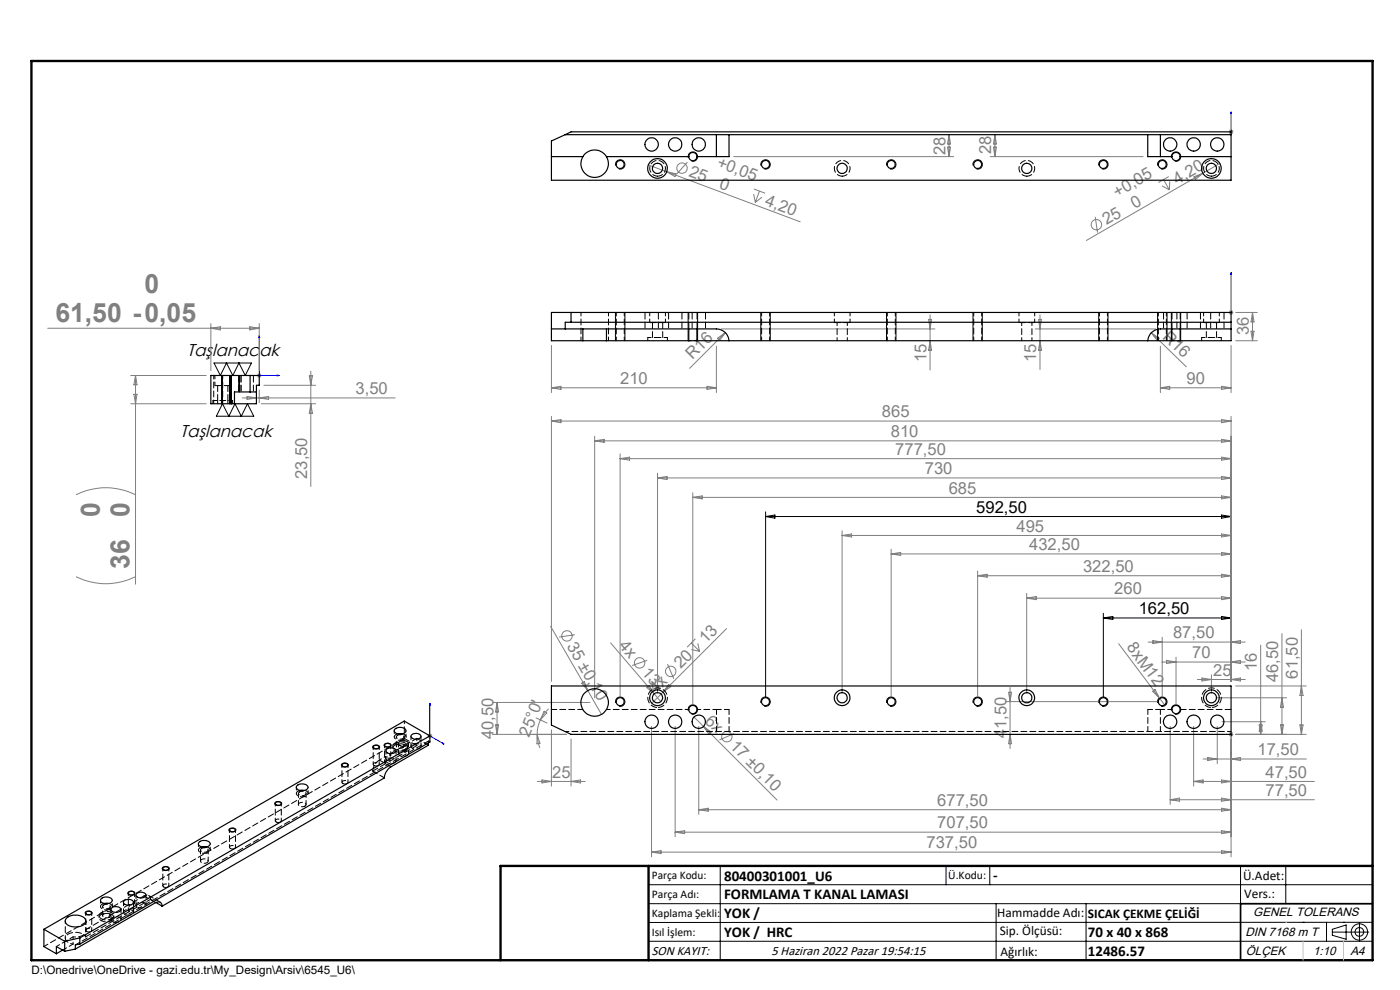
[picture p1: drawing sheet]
<svg xmlns="http://www.w3.org/2000/svg" width="297mm" height="210mm" viewBox="0 0 297 210" stroke-linecap="round" stroke-linejoin="round" font-family="sans-serif">
<g fill="none" stroke="#808080" stroke-width=".21">
<path d="M137.5 35l3.9 1.4M141.4 36.4l28.4 10.7M141.4 36.4l2 .5-.2 .6zM145.8 34.4l-2.3 2.5M155.6 33.2h46.7M201 31.2h.6l-.3 2zM201.3 28.6l.3 1.9h-.6zM201.3 28.6v4.6M210 33.2h32.5M210.7 31.2h.7l-.3 2zM211.1 28.6v4.6M211.1 28.6l.3 1.9h-.7z"/>
<path d="M246.5 39.4l1.6 .9M246.8 38.1l1.3 2.2M247.9 37.5l-2.2 1.2M248.1 38.5v1.8M253.3 37.5l1.9-.7-1.6 1.3zM255.2 36.8l-24.7 14.2M258.8 34.7l-3.6 2.1M260.7 28h1M260.8 27.6l.7 .7M261.2 27.5v1M261.5 27.6l-.7 .7M159.9 41.2l.3 1.7"/>
<path d="M159.9 40.1l2.4 .9M161.1 40.6l-.9 2.3M161.6 41.8l-1.4 1.1M232.3 46l.5 3.3M10.1 69.6h44.9M27.7 79.6h16M28.8 79.6v44.3M28.8 79.6l.3 2h-.7zM44.7 68.6v10M44.7 69.6l2-.3v.7zM53 69.3l2 .3-2 .4zM54.5 79.6h1"/>
<path d="M54.6 79.3l.8 .7M55 68.6v10M55 79.2v.9M55.4 79.3l-.8 .7M65.6 79.7h.7l-.4 2zM65.9 78.7v24.5M117 73.3v10M152 73.4v9.9M152.2 71.7l1.7-1.2-1.2 1.7zM153 69.8h45.3M153.9 70.5l-7.6 7.6M197 67.8h.6l-.3 2z"/>
<path d="M197.3 66.8v11.7M197.3 72.3l.3 2h-.6zM219.6 69.8h25.5M220.3 67.8h.6l-.3 2zM220.6 72.3l.3 2h-.6zM220.6 66.8v11.6M244.2 70.6l7.5 7.2M244.2 70.6l1.7 1.1-.4 .5zM246.2 73.4v9.9M260.7 66.3h1M260.8 65.9l.7 .7M261.2 65.8v1"/>
<path d="M261.2 73.3v10M261.5 65.9l-.7 .7M262.1 66.3h4.6M262.1 72.3h4.6M265.4 70.3h.6l-.3 2zM265.7 66.3v6M265.7 66.3l.3 2h-.6zM27.7 85.6h16M28.4 83.6h.7l-.3 2zM51.4 84.4h32.4M52.4 84.1l2 .3-2 .3zM55 82.7v2.7"/>
<path d="M55 84.4l2-.3v.6zM55.4 85.6h11.6M56 81.7h11M65.9 85.6l.4 2.1h-.7zM117 88.3v56.2M117 82.3h35M117 82.3l2-.4v.7zM117 89.3l2-.3v.7zM117 89.3h144.2M126.2 92.5v55.5M126.2 93.5h135M126.2 93.5l2-.3v.6z"/>
<path d="M131.6 96.3v51.5M131.6 97.3h129.6M131.6 97.3l2-.3v.6zM150 81.9l2 .4-2 .3zM246.2 82.3h15M246.2 82.3l1.9-.4v.7zM259.2 81.9l2 .4-2 .3zM259.2 97l2 .3-2 .3zM259.2 89l2 .3-2 .4zM259.2 93.2l2 .3-2 .3zM261.2 88.3v56.2M16.1 104.9a14.2 14.2 0 0 1 12.7 0"/>
<path d="M139.5 100.4v46.6M139.5 101.4h121.7M139.5 101.4l2-.3v.6zM147 104.5v45M147 105.5h114.2M147 105.5l2-.3v.6zM178.6 112.6v34.4M178.6 113.6h82.6M178.6 113.6l2.1-.3v.6zM189.1 116.5v31.3M189.1 117.5h72.1M189.1 117.5l2-.3v.6z"/>
<path d="M259.2 105.2l2 .3-2 .3zM259.2 117.2l2 .3-2 .3zM259.2 101.1l2 .3-2 .3zM259.2 113.3l2 .3-2 .3zM16.1 122.3a14.2 14.2 0 0 0 12.7 0M116.8 132.8l7.9 13.7M122 134.6l-3.4 .5M129.5 136.4l10.7 12.4M146.6 136.4l1.8 1.8M146.7 137.8l1.7 .4M147.5 135.5l-1.7 1.8M148 136.4l.4 1.8"/>
<path d="M154.1 133.3l-15.8 15.9M207.4 122.1l2-.3v.6zM207.4 121.1v26.7M207.4 122.1h53.8M217.8 125.9v21.1M217.8 126.9h43.4M217.8 126.9l2-.4v.7zM237.3 136.6l8.7 11.5M243.6 136.2h20.6M244.6 135.9l2 .3-2 .3zM246.6 135.2v12.6M249.5 139.4v10.1"/>
<path d="M259.2 126.5l2 .4-2 .3zM259.2 121.8l2 .3-2 .3zM261.2 136.2l1.9-.3v.6zM267.4 136.8v19M272 134.4v21.4M276.1 133.6v22.2M90.7 156.1h1M90.8 155.7l.7 .7M91.2 155.6v1M91.5 155.7l-.7 .7M104.5 149h20.7M105.1 153.8h.7l-.4 2z"/>
<path d="M105.4 149v6.8M105.4 149l.4 2h-.7zM113.7 152.3l2.4 1.1M113.9 155.8l.3 1.8 .3 1M113.9 155.8l.6 1.9-.6 .1zM114.6 152.7a7.5 7.5 0 0 0-.7 3.1M115.4 150.9l.6 .3-1.4 1.5zM116.4 150.3l-1 1.1-.8 1.3M117 154.8v11.9M120.2 155.8h-15.7M121.1 156.8v9.9M123.4 144.9l.6-.3 .7 1.9z"/>
<path d="M124.7 146.5l2.9 5M137.2 145.9l.5-.5 1.1 1.8zM137.3 140.1l-3.2 1.1M138.2 154.1v27.6M141.6 140.9l1.3 3.1M141.9 145.2l.4 .5-1.6 1.1zM143.2 154.1v23.4M147.2 152.1l2 2M148.2 154.1v18.6M149.2 154.1l15.7 15.6M149.2 154.1l1.7 1.2-.5 .4zM155.8 155.6l-3.2 1.3"/>
<path d="M213.3 148.8h32.3M214 146.9h.6l-.3 1.9zM214.3 145.8v13M214.3 155.8l.3 2h-.6zM244.5 146.6l.5-.3 1 1.8zM246 148.1l1.2 1.5M246.5 140.4h17.7M247.5 140.1l2 .3-2 .3zM248.2 154.1v16.5M253.2 154.1v12.6M254 144.1h10.2M255 143.8l2 .3-2 .4z"/>
<path d="M257 143.1v3.9M258 148h14.9M258.2 154.1v7.9M259.2 153.1h9.2M260.7 155.8h1M260.8 155.4l.7 .7M261.2 155.2v1.1M261.2 156.8v24.9M261.2 144.1l1.9-.3v.7zM261.2 140.4l1.9-.3v.6zM261.5 155.4l-.7 .7M262.1 155.8h15"/>
<path d="M262.1 145.5h15M267.1 153.8h.7l-.4 2zM267.4 153.1l.4 2h-.7zM271.6 153.8h.7l-.3 2zM272 148l.3 2h-.7zM275.8 153.8h.6l-.3 2zM276.1 145.5l.3 2h-.6zM114 165.8h10.1M115 165.4l2 .4-2 .3zM121.1 165.8l2.1-.4v.7zM143.2 176.5h118M143.2 176.5l2-.3v.6z"/>
<path d="M148.2 171.8h113M148.2 171.8l2-.4v.7zM248.2 169.6h30.6M248.2 169.6l2-.3v.7zM253.2 165.8h25.6M253.2 165.8l2-.4v.7zM255.2 161h21.9M256.2 160.7l2 .3-2 .3zM259.2 176.2l2 .3-2 .3zM259.2 165.4l2 .4-2 .3zM259.2 169.3l2 .3-2 .4zM259.2 171.4l2 .4-2 .3z"/>
<path d="M261.2 161l1.9-.3v.6zM138.2 180.8h123M138.2 180.8l2-.4v.7zM259.2 180.4l2 .4-2 .3z"/>
<circle cx="144.7" cy="35.7" r="1.12"/>
<circle cx="232.6" cy="47.7" r="1.09"/>
<circle cx="120.3" cy="134.9" r="1.11"/>
<circle cx="135.7" cy="140.6" r="1.11"/>
<circle cx="142.3" cy="142.4" r="1.11"/>
<circle cx="154.2" cy="156.3" r="1.1"/>
</g>
<g fill="none" stroke="#000" stroke-width=".21">
<path d="M130.6 35.1a1.01 1.01 0 0 1 .9-1.2 1.01 1.01 0 0 1 1.1 1.1 1.01 1.01 0 0 1-1.3 .9M146 33.5a1 1 0 0 1 .9-1.3 1 1 0 0 1 1.1 1.1 1 1 0 0 1-1.3 .9M161.4 35.1a1.01 1.01 0 0 1 1-1.2 1.01 1.01 0 0 1 1 1.1 1.01 1.01 0 0 1-1.3 .9M188.1 35.1a1 1 0 0 1 .9-1.2 1 1 0 0 1 1.1 1.1 1 1 0 0 1-1.3 .9M206.4 35.1a1 1 0 0 1 1-1.2 1 1 0 0 1 1 1.1 1 1 0 0 1-1.2 .9M233.1 35.1a1 1 0 0 1 .9-1.2 1 1 0 0 1 1.1 1.1 1 1 0 0 1-1.3 .9M245.6 35.1a1 1 0 0 1 .9-1.2 1 1 0 0 1 1.1 1.1 1 1 0 0 1-1.3 .9M248.5 33.5a.99 .99 0 0 1 .9-1.3 .99 .99 0 0 1 1.1 1.1 .99 .99 0 0 1-1.3 .9M45.4 77h7.9l-1.3 2.6-1.3-2.6-1.3 2.6-1.4-2.6-1.3 2.6zM47.1 79.6v6M48.8 79.6v6M49.1 79.6v6"/>
<path d="M50.7 79.6v3.5M130.6 66.3v6M132.6 66.3v6M146 66.3v6M148 66.3v6M161.4 66.3v6M163.4 66.3v6M188.1 66.3v6M190.1 66.3v6M206.4 66.3v6M208.4 66.3v6M233.1 66.3v6"/>
<path d="M235.1 66.3v6M245.6 66.3v6M247.6 66.3v6M248.5 66.3v6M250.5 66.3v6M47.2 85.6l1.3 2.7 1.3-2.7 1.4 2.7 1.3-2.7 1.3 2.7h-7.9zM162.4 108.6v39.2M162.4 109.6h98.8M162.4 109.6l2-.4v.7zM259.2 109.2l2 .4-2 .3zM261.2 108.6v35.9M234.1 130.1v17.7"/>
<path d="M234.1 131.1h27.1M234.1 131.1l2-.3v.6zM259.2 130.8l2 .3-2 .3zM79.1 158.3a.86 .86 0 0 1 1.4 .2 .84 .84 0 0 1-1.4-.1zM81.6 157.9a.78 .78 0 0 1 .8-.3 .78 .78 0 0 1 .5 .6 .86 .86 0 0 1-1.4-.2zM130.6 149.1a1.01 1.01 0 0 1 .9-1.3 1.01 1.01 0 0 1 1.1 1.1 1.01 1.01 0 0 1-1.3 .9M146 150.8a1 1 0 0 1 .9-1.3 1 1 0 0 1 1.1 1.1 1 1 0 0 1-1.3 .9M161.4 149.1a1.01 1.01 0 0 1 .9-1.3 1.01 1.01 0 0 1 1.1 1.1 1.01 1.01 0 0 1-1.3 .9M188.1 149.1a1 1 0 0 1 .9-1.2 1 1 0 0 1 1.1 1 1 1 0 0 1-1.3 .9M206.4 149.1a1 1 0 0 1 .9-1.2 1 1 0 0 1 1.1 1 1 1 0 0 1-1.2 .9M233.1 149.1a1 1 0 0 1 .9-1.2 1 1 0 0 1 1.1 1 1 1 0 0 1-1.3 .9M245.6 149.1a1 1 0 0 1 .9-1.2 1 1 0 0 1 1.1 1 1 1 0 0 1-1.3 .9"/>
<path d="M248.5 150.8a.99 .99 0 0 1 .9-1.3 .99 .99 0 0 1 1.1 1.1 .99 .99 0 0 1-1.3 .9M48.6 175.9a.82 .82 0 0 1 1.4 .2 .82 .82 0 0 1-.8 .4 .82 .82 0 0 1-.6-.5zM58.3 170.3a.86 .86 0 0 1 1.5 .2 .78 .78 0 0 1-.9 .4 .78 .78 0 0 1-.6-.6zM72.5 162.1a.76 .76 0 0 1 .8-.3 .76 .76 0 0 1 .6 .6 .86 .86 0 0 1-1.5-.2zM18.1 193.5a.86 .86 0 0 1 1.4 .2 .78 .78 0 0 1-.8 .4 .78 .78 0 0 1-.6-.6zM27.2 189.3a.86 .86 0 0 1 1.4 .2 .84 .84 0 0 1-1.5-.1zM34.5 184a.94 .94 0 0 1 1.4 .2 .81 .81 0 0 1-.8 .5 .81 .81 0 0 1-.7-.6zM137.6 187.7h153.6M137.6 191.7h153.6M137.6 199.7h153.6M152.8 183.7v20M200.7 183.7v4"/>
<path d="M210 183.7v4M211.3 191.7v12M230.4 191.7v12M263.2 183.7v20M272.8 183.7v8M276.4 195.6h.1M281.4 195.6v4.1M282.6 197.7h7.8M282.6 197.1l3-.9v3l-3-.8zM285 195.6h.1M288.4 195.8v3.8M291.2 195.6l-153.6 .1"/>
<circle cx="288.4" cy="197.7" r="1.74"/>
<circle cx="288.4" cy="197.7" r=".93"/>
</g>
<g fill="none" stroke="#00f" stroke-width=".21">
<path d="M261.2 23.7v.5v-.5M261.2 27.9v.2zM261.2 28h.1M261.2 23.7v4.3M261.2 57.8v.4v-.4M261.2 57.8v8.5M55 71.2l.1 .4h-.2zM55 71.2v8.4h4.2M58.8 79.5l.4 .1-.4 .2zM261.2 66.2v.2zM261.2 66.3h.1M91.2 149.2l.1 .4-.2-.1z"/>
<path d="M91.2 149.2v6.9l3 1.7M93.9 157.6l.3 .2h-.3zM261.2 155.7v.2zM261.2 155.8h.1M261.2 155.8v4.2M261.2 160v-.4v.4"/>
</g>
<path d="M106.2 203.7h185" fill="none" stroke="#000" stroke-width=".25"/>
<path d="M291.2 191.7h-28v12" fill="none" stroke="#000" stroke-width=".35"/>
<path d="M6.7 12.9h284.5v190.8h-284.5zM137.6 183.7v20M291.2 183.7h-185v20" fill="none" stroke="#000" stroke-width=".5"/>
<path d="M272.8 195.6h.1M276.4 199.7v4M285 199.7v4" fill="none" stroke="#c0c0c0" stroke-width=".21"/>
<path d="M48.8 85.6h.1" fill="none" stroke="#000" stroke-width=".21" stroke-dasharray="1.3 .6"/>
<path d="M146 72.3h2M248.5 72.3h2" fill="none" stroke="#000" stroke-width=".21" stroke-dasharray="1.3 .6" stroke-dashoffset=".6"/>
<g fill="#00f">
<path d="M261.2 66.2v.2zM261.2 57.8v.4z"/>
<path d="M261.2 23.7v.5zM261.2 27.9v.2z"/>
<path d="M93.9 157.6l.3 .2h-.3zM91.2 149.2l.1 .4-.2-.1z"/>
<path d="M58.8 79.5l.4 .1-.4 .2zM55 71.2l.1 .4h-.2z"/>
<path d="M261.2 159.6v.4zM261.2 155.7v.2z"/>
</g>
<g fill="none" stroke="#000" stroke-width=".25">
<path d="M117 29.9l4.1-1.9h140.1v10.2h-144.2zM117 33.2h6.6M119.9 28.6h32.1M123.6 33.2a2.92 2.92 0 0 0 2.6 4.4 2.92 2.92 0 0 0 2.5-4.4M123.6 33.2a2.93 2.93 0 0 1 5.1 0M128.7 33.2h17.4M146.1 33.2a.86 .86 0 0 0 .9 .9 .86 .86 0 0 0 .8-.9M146.1 33.2a.86 .86 0 0 1 .9-.9 .86 .86 0 0 1 .8 .9M152 28.6h2.7M152 28.6v4.6M154.7 28.6v4.6h-6.9M154.7 28.6h88.8"/>
<path d="M243.5 28.6h2.7M243.5 28.6v4.6h5.1M246.2 28.6h15M246.2 28.6v4.6M248.6 33.2a.88 .88 0 0 0 .9 .9 .88 .88 0 0 0 .9-.9M248.6 33.2a.88 .88 0 0 1 .9-.9 .88 .88 0 0 1 .9 .9M250.4 33.2h10.8M44.7 79.6h10.3v2.1h-.6v3.9h-9.7zM53.1 79.6v3.5M117 69.8h35a2.72 2.72 0 0 1 2.7 2.5M121.1 66.3v2.1M123.6 72.3h5.1"/>
<path d="M123.6 72.3h-6.6v-6h144.2v6h-10.8M123.6 69.8v2.5M128.7 72.3h17.4M128.7 69.8v2.5M146.1 72.3h1.7M146.1 69.8v2.5M147.8 72.3h100.8M147.8 69.8v2.5M248.6 72.3h1.8M248.6 69.8v2.5M250.4 69.8v2.5M261.2 69.8h-15a2.72 2.72 0 0 0-2.7 2.5"/>
<path d="M261.2 68.4h-141.3v1.4M54.4 83.1h-4.7v2.5M79.3 158.2a.72 .72 0 0 1 1.1 .3 .69 .69 0 0 1-.6 .3 .69 .69 0 0 1-.6-.4zM81.6 158a.73 .73 0 0 1 1.3 .2 .73 .73 0 0 1-1.3-.2zM82 159a1.31 1.31 0 0 1 2 .3 1.2 1.2 0 0 1-2.1-.1zM83.7 154.7a1.57 1.57 0 0 1 2.4 .3 1.3 1.3 0 0 1-1.8 .7 .69 .69 0 0 1-.6-1zM84.4 155.7h1M84.6 157.4a1.3 1.3 0 0 1 2 .4 1.23 1.23 0 0 1-2.1-.1zM87.3 155.9a1.27 1.27 0 0 1 2 .3 1.21 1.21 0 0 1-2.1 0zM90.9 157.6v.5l-8 4.6a3.1 3.1 0 0 0-1.4 2.3l-47.1 27.2M91.2 156.1l-5.4-3.1-76.5 44.1M91.2 156.1l-74.3 42.9"/>
<path d="M91.2 156.1v1.3l-74.3 42.9M117 145.5h144.2v10.3h-140.1l-4.1-2zM42.2 178.7a1.58 1.58 0 0 1 2.4 .3 1.44 1.44 0 0 1-2.5 0zM42.8 179.7h1M48.8 175.9a.65 .65 0 0 1 .6-.2 .65 .65 0 0 1 .5 .5 .7 .7 0 0 1-1.2-.2zM58.5 170.2a.71 .71 0 0 1 1.2 .3 .69 .69 0 0 1-.7 .3 .69 .69 0 0 1-.6-.5zM63.1 166.6a1.55 1.55 0 0 1 2.2 .4 1.38 1.38 0 0 1-1.2 .7 1.38 1.38 0 0 1-1.2-.7zM63.6 167.7h1M72.6 162.2a.74 .74 0 0 1 1.2 .1 .75 .75 0 0 1-1.3 0zM9.3 197.1l4.4 2.6M9.3 197.1v3.7l2.7 1.5M13.7 199.7v2.1"/>
<path d="M14.3 194.6a2.91 2.91 0 0 1 3.9 .5 1.29 1.29 0 0 1-1.4 1.5 2.46 2.46 0 0 1-3-1.1l.2-.6zM16.9 199l-3.2 .7M16.9 199v1.3M18.3 193.5a.71 .71 0 0 1 1.1 .2 .69 .69 0 0 1-.6 .3 .69 .69 0 0 1-.6-.4zM21.4 190.7a1.58 1.58 0 0 1 2.4 .3 1.43 1.43 0 0 1-2.2 .5l-.3-.5zM22.1 191.7h.9M23.6 192.6a1.3 1.3 0 0 1 2 .4 1.23 1.23 0 0 1-2.1-.1zM26.3 191.1a1.27 1.27 0 0 1 2 .3 1.21 1.21 0 0 1-2.1 0zM27.3 189.3a.72 .72 0 0 1 1.2 .2 .71 .71 0 0 1-.7 .3 .71 .71 0 0 1-.6-.4zM29 189.6a1.31 1.31 0 0 1 2 .3 1.23 1.23 0 0 1-2.2-.1zM33.1 191.4l1.3 .8M34.4 192.2a.85 .85 0 0 0-.5-.8 .85 .85 0 0 0-.9 .1l-17 9.8"/>
<path d="M34.5 184.1a.74 .74 0 0 1 1.3 .2 .67 .67 0 0 1-.7 .3 .67 .67 0 0 1-.6-.5zM13.3 201.5l-1.3 .8M13.7 201.8l-1.7-1v1.5M16 201.3l-2.3 .5M16.9 200.3l-.9 .1v.9"/>
<circle cx="131.6" cy="34.9" r=".86"/>
<circle cx="138.2" cy="30.6" r="1.42"/>
<circle cx="139.5" cy="35.7" r="1.08"/>
<circle cx="139.5" cy="35.7" r="2.08"/>
<circle cx="143.2" cy="30.6" r="1.41"/>
<circle cx="148.2" cy="30.6" r="1.41"/>
<circle cx="162.4" cy="34.9" r=".86"/>
<circle cx="178.7" cy="35.7" r="1.08"/>
<circle cx="189.1" cy="34.9" r=".86"/>
<circle cx="207.4" cy="34.9" r=".86"/>
<circle cx="217.8" cy="35.7" r="1.08"/>
<circle cx="234.1" cy="34.9" r=".86"/>
<circle cx="246.6" cy="34.9" r=".86"/>
<circle cx="248.2" cy="30.7" r="1.41"/>
<circle cx="253.2" cy="30.7" r="1.41"/>
<circle cx="257" cy="35.7" r="1.08"/>
<circle cx="257" cy="35.7" r="2.08"/>
<circle cx="258.2" cy="30.6" r="1.42"/>
<circle cx="126.1" cy="149" r="2.91"/>
<circle cx="131.6" cy="148.9" r=".85"/>
<circle cx="138.2" cy="153.1" r="1.43"/>
<circle cx="139.5" cy="148" r="1.08"/>
<circle cx="139.5" cy="148" r="1.66"/>
<circle cx="143.2" cy="153.1" r="1.42"/>
<circle cx="147" cy="150.5" r=".87"/>
<circle cx="148.2" cy="153.1" r="1.42"/>
<circle cx="162.4" cy="148.9" r=".85"/>
<circle cx="178.6" cy="148" r="1.66"/>
<circle cx="178.7" cy="148" r="1.08"/>
<circle cx="189.1" cy="148.8" r=".85"/>
<circle cx="207.4" cy="148.8" r=".85"/>
<circle cx="217.8" cy="148" r="1.66"/>
<circle cx="217.8" cy="148" r="1.08"/>
<circle cx="234.1" cy="148.8" r=".85"/>
<circle cx="246.6" cy="148.8" r=".85"/>
<circle cx="248.2" cy="153.1" r="1.43"/>
<circle cx="249.5" cy="150.5" r=".87"/>
<circle cx="253.2" cy="153.1" r="1.42"/>
<circle cx="257" cy="148" r="1.08"/>
<circle cx="257" cy="148" r="1.66"/>
<circle cx="258.2" cy="153.1" r="1.42"/>
</g>
<g fill="none" stroke="#000" stroke-width=".21" stroke-dasharray="1.3 .6" stroke-dashoffset=".5">
<path d="M45.3 79.6v6M45.6 79.6v2.2M47.2 79.6v6M48.9 79.6v6M123.3 66.3v6M129.1 72.3v-6M130.7 66.3v6M132.4 72.3v-6M137.8 66.3v2.1M139.5 71.6h-2.1M141.2 68.4v-2.1M141.6 71.6h-2.1"/>
<path d="M161.6 66.3v6M163.3 72.3v-6M177 66.3v2.1M180.3 68.4v-2.1M188.2 66.3v6M189.9 72.3v-6M206.6 66.3v6M208.3 72.3v-6M216.2 66.3v2.1M219.5 68.4v-2.1M233.2 66.3v6M234.9 72.3v-6"/>
<path d="M245.7 66.3v6M247.4 72.3v-6M255.3 66.3v2.1M257 71.6h-2.1M258.7 68.4v-2.1M259.1 71.6h-2.1M48.9 81.8v-2.2M48.9 85.6v-6M49.3 85h-4.1M81.9 159.2v2.2M84.3 156a.89 .89 0 0 1 1.4 .4 .95 .95 0 0 1-1.6-.1l.2-.3M84.5 157.7v2.1"/>
<path d="M85.5 158.6a.43 .43 0 0 0 .2-.6 .43 .43 0 0 0-.6-.2 .61 .61 0 0 0-.7 0 .61 .61 0 0 0-.2 .7 1.19 1.19 0 0 0 1.3 .1M86 158.9a1.84 1.84 0 0 1-2.7-.7 1.9 1.9 0 0 1 2.9-.4 .65 .65 0 0 1-.2 1.1M86 159.3a1.84 1.84 0 0 1-2.7-.6 1.9 1.9 0 0 1 2.9-.5 .65 .65 0 0 1-.2 1.1M86.7 159.8v-2.1M87.2 156.2v2.1M89.3 158.3v-2.1M119.9 155.2h141.3M128.7 150.5h17.4M147.9 150.5h4.1M42.8 180a.89 .89 0 0 1 1.3 .4 .95 .95 0 0 1-1.6-.1l.3-.3M63.5 168a.89 .89 0 0 1 1.4 .4 .95 .95 0 0 1-1.6-.1l.2-.3M64.7 171a.89 .89 0 0 1-1.4-.4 .95 .95 0 0 1 1.6 .1l-.2 .3"/>
<path d="M82.9 160.2v-2.1M84 161.4v-2.2M18.2 197.5v-2.1M22 192a.89 .89 0 0 1 1.4 .4 .95 .95 0 0 1-1.6-.1l.2-.3M23.2 194.6a.43 .43 0 0 0 .1-.6 .43 .43 0 0 0-.5-.2 .61 .61 0 0 0-.7 0 .61 .61 0 0 0-.2 .7 1.19 1.19 0 0 0 1.3 .1M23.5 192.9v2.2M23.7 194.9a1.84 1.84 0 0 1-2.7-.7 1.9 1.9 0 0 1 2.9-.5 .65 .65 0 0 1-.2 1.2M23.7 195.3a1.84 1.84 0 0 1-2.7-.7 1.9 1.9 0 0 1 2.9-.4 .65 .65 0 0 1-.2 1.1M25.7 195.1v-2.2M26.2 191.4v2.1M28.3 193.5v-2.1M28.5 191.6v-2.2"/>
<path d="M28.9 189.8v2.2M31 192v-2.2M31.9 190.8l-3.6 2M42.8 182.3a.89 .89 0 0 1 1.3 .4 .95 .95 0 0 1-1.6-.1l.3-.3M12 200.8l3.5-2.1"/>
</g>
<path d="M137.8 68.4h3.4M177 68.4h3.3M216.2 68.4h3.3M255.3 68.4h3.4M45.6 81.8h3.3M84.8 159.4a.57 .57 0 0 0-.2 .7 .57 .57 0 0 0 .7 .3 .9 .9 0 0 0 1.3-.7 1.44 1.44 0 0 0-1.8-.3M87.5 157.9a.57 .57 0 0 0-.2 .7 .57 .57 0 0 0 .7 .3 .9 .9 0 0 0 1.3-.7 1.44 1.44 0 0 0-1.8-.3M82.2 160.9a.57 .57 0 0 0-.2 .8 .57 .57 0 0 0 .7 .3 .9 .9 0 0 0 1.3-.8 1.44 1.44 0 0 0-1.8-.3M23.9 195.5a1.16 1.16 0 0 0 1.8-.5 1.29 1.29 0 0 0-2.1 0l.3 .5M26.5 194a1.16 1.16 0 0 0 1.8-.6 1.29 1.29 0 0 0-2.1 .1l.3 .5M29.2 192.4a1.16 1.16 0 0 0 1.8-.5 1.29 1.29 0 0 0-2.1 .1l.3 .4" fill="none" stroke="#000" stroke-width=".21" stroke-dasharray="1.3 .6" stroke-dashoffset="-.1"/>
<g fill="none" stroke="#000" stroke-width=".21" stroke-dasharray="1.3 .6" stroke-dashoffset="-.2">
<path d="M50.9 79.6v3.5M136.8 66.3v3.5M139.7 69.8v-3.5M141.8 66.3v3.5M144.7 69.8v-3.5M146.1 66.3v3.5M146.8 66.3v3.5M147.9 69.8v-3.5M149.7 69.8v-3.5M246.8 66.3v3.5M248.6 66.3v3.5M249.7 69.8v-3.5"/>
<path d="M250.4 69.8v-3.5M251.8 66.3v3.5M254.7 69.8v-3.5M256.8 66.3v3.5M259.7 69.8v-3.5M50.6 83.1v-3.5M51.2 83.1v-3.5M53.8 83.1v-3.5M139.5 150.1a2.08 2.08 0 0 1-1.9-3 2.08 2.08 0 0 1 3.6-.3 2.08 2.08 0 0 1-1.3 3.2l-.4 .1M257 150.1a2.08 2.08 0 0 1-1.9-3 2.08 2.08 0 0 1 3.6-.3 2.08 2.08 0 0 1-1.3 3.2l-.4 .1"/>
</g>
<g fill="none" stroke="#000" stroke-width=".21" stroke-dasharray="1.3 .6" stroke-dashoffset=".3">
<path d="M137.4 71.6v.7M141.6 72.3v-.7M254.9 71.6v.7M259.1 72.3v-.7M45.2 85v.6M46.2 85v.6M48.3 85.6v-.6M49.3 85.6v-.6M152 150.5h2.7M243.5 150.5h2.7M28.3 191.3l2.2-1.2M9.3 200.8l76.5-44.2"/>
<path d="M15.5 200.3l-2.2 1.2"/>
</g>
<path d="M177.6 68.4v3.9M179.8 72.3v-3.9M216.8 68.4v3.9M218.9 72.3v-3.9M30.5 190.1a.85 .85 0 0 1 1-.2 .85 .85 0 0 1 .4 .9" fill="none" stroke="#000" stroke-width=".21" stroke-dasharray="1.3 .6" stroke-dashoffset=".6"/>
<g fill="none" stroke="#000" stroke-width=".21" stroke-dasharray="1.3 .6">
<path d="M138.4 68.4v3.2M140.6 71.6v-3.2M255.9 68.4v3.2M258.1 71.6v-3.2M46.2 81.8v3.2M48.3 85v-3.2M83.3 158.3v.4M84.4 155.7l-.4 .1M86.5 158.7v-.4M90.9 157.5v-.3M90.9 157.2l.3 .2M250.4 150.5h10.8"/>
<path d="M42.9 179.6l-.4 .2M48.9 180a.62 .62 0 0 0 .6 .1 .62 .62 0 0 0 .4-.5 .72 .72 0 0 0-1.2 .2l.2 .2M58.6 174.4a.62 .62 0 0 0 .6 .1 .62 .62 0 0 0 .4-.5 .72 .72 0 0 0-1.2 .2l.2 .2M63.6 167.6l-.4 .2M72.7 166.2a.62 .62 0 0 0 .7 .1 .62 .62 0 0 0 .4-.5 .72 .72 0 0 0-1.2 .2l.1 .2M79.4 162.4a.62 .62 0 0 0 .6 .1 .62 .62 0 0 0 .4-.5 .72 .72 0 0 0-1.2 .2l.2 .2M81.8 162l-2.7 1.6M18.4 197.6a.62 .62 0 0 0 .6 .1 .62 .62 0 0 0 .4-.5 .72 .72 0 0 0-1.2 .2l.2 .2M21 194.2v.4M22.1 191.6l-.4 .2M24.1 194.6v-.4M34.7 188.1a.62 .62 0 0 0 .7 .2 .62 .62 0 0 0 .4-.6 .72 .72 0 0 0-1.2 .3l.1 .1"/>
</g>
<g fill="none" stroke="#000" stroke-width=".21" stroke-dasharray="1.3 .6" stroke-dashoffset=".2">
<path d="M139.5 37.4a1.67 1.67 0 0 1-1.5-2.4 1.67 1.67 0 0 1 2.8-.3 1.67 1.67 0 0 1-1 2.6l-.3 .1M178.7 37.4a1.67 1.67 0 0 1-1.5-2.4 1.67 1.67 0 0 1 2.8-.3 1.67 1.67 0 0 1-1 2.6l-.3 .1M217.8 37.4a1.67 1.67 0 0 1-1.5-2.4 1.67 1.67 0 0 1 2.9-.3 1.67 1.67 0 0 1-1 2.6l-.4 .1M257 37.4a1.67 1.67 0 0 1-1.5-2.4 1.67 1.67 0 0 1 2.8-.3 1.67 1.67 0 0 1-1 2.6l-.3 .1M82.7 159.9l5.7-3.3M88.4 158.2l-5.7 3.3M88.4 156.6l2.5 1.5M117 150.5h6.7M152 150.5v4.7M154.7 150.5v4.7M243.5 150.5v4.7M246.2 150.5v4.7"/>
<path d="M79.1 163.6l2.4 1.4M79.1 163.6a3.1 3.1 0 0 1 1.4-2.4M80.5 161.2l2.4 1.4M30.5 190.1l2.5 1.4M34 191.4l-2.5-1.4M16 200.4l74.9-43.2"/>
</g>
<path d="M246.2 150.5h2.4M63.3 168.3v2.4M64.9 170.7v-2.4M42.5 180.3v2.4M44.2 182.7v-2.4" fill="none" stroke="#000" stroke-width=".21" stroke-dasharray="1.3 .6" stroke-dashoffset=".4"/>
<path d="M88.4 156.6v1.6M80.5 161.2l1.3-.7M81.8 160.5v1.5M81.8 160.5a.68 .68 0 0 0 1.1-.4l-.2-.2M82.7 161.5v-1.6M82.7 161.5a.68 .68 0 0 0-1.1 .3l.2 .2M15.5 198.7v1.6M18.2 198.7v-1.5M27.4 191.8v1.6M27.4 191.8a.68 .68 0 0 0 1.1-.3l-.2-.2M28.3 192.8v-1.5M28.3 192.8a.68 .68 0 0 0-1.1 .4l.2 .2" fill="none" stroke="#000" stroke-width=".21" stroke-dasharray="1.3 .6" stroke-dashoffset=".8"/>
<g fill="none" stroke="#000" stroke-width=".21" stroke-dasharray="1.3 .6" stroke-dashoffset=".7">
<path d="M79.2 158.4v3.7M81.6 158.1v3.6M83.6 155v1.3M85.8 153v3.6M86.1 156.3v-1.3M42.1 179v1.3M48.7 176v3.7M50 179.7v-3.7M58.4 170.4v3.7M59.7 174.1v-3.7M62.9 167v1.3M65.4 168.3v-1.3"/>
<path d="M72.5 162.3v3.6M73.8 165.9v-3.6M80.4 162.1v-3.7M13.9 195.4v3.6M15.5 198.7a2.27 2.27 0 0 0 2.7-1.1v-.4M18.2 198.7a2.85 2.85 0 0 0-4.3 0 1.24 1.24 0 0 0 1.3 1.5l.3 .1M18.2 193.6v3.7M19.5 197.3v-3.7M21.3 191v1.3M23.8 192.3v-1.3M27.2 189.4v3.7M31.9 190.8l1.2 .6"/>
<path d="M34.5 184.2v3.7M35.8 187.9v-3.7M44.6 180.3v-1.3"/>
</g>
<path d="M84 155.8a.61 .61 0 0 0-.3 .7 .61 .61 0 0 0 .6 .5 1.16 1.16 0 0 0 1.8-.9l-.7-.4M85.8 156.6l2.6 1.6M42.5 179.8a.61 .61 0 0 0-.4 .7 .61 .61 0 0 0 .7 .5 1.16 1.16 0 0 0 1.8-.9l-.8-.5M63.2 167.8a.61 .61 0 0 0-.3 .7 .61 .61 0 0 0 .7 .5 1.16 1.16 0 0 0 1.7-.9l-.7-.5M18.2 197.2l9.2-5.4M21.7 191.8a.61 .61 0 0 0-.3 .7 .61 .61 0 0 0 .6 .4 1.16 1.16 0 0 0 1.8-.8l-.7-.5M27.4 193.4l-9.2 5.3" fill="none" stroke="#000" stroke-width=".21" stroke-dasharray="1.3 .6" stroke-dashoffset=".1"/>
<path d="M84.1 156.3v2M85.7 158.3v-2M21.8 192.3v1.9M23.4 194.2v-1.9" fill="none" stroke="#000" stroke-width=".21" stroke-dasharray="1.3 .6" stroke-dashoffset="1"/>
<g font-size="5.6" fill="#808080">
<text x="30.6" y="62.1">0</text>
<text x="11.7" y="68.4">61,50 -0,05</text>
<text x="21.2" y="109.7" transform="rotate(-90 21.2 109.7)">0</text>
<text x="27.5" y="109.7" transform="rotate(-90 27.5 109.7)">0</text>
<text x="27.5" y="120.7" transform="rotate(-90 27.5 120.7)">36</text>
</g>
<g font-size="3.7">
<text x="39.7" y="75.5">Taşlanacak</text>
<text x="38.2" y="92.8">Taşlanacak</text>
</g>
<g font-size="3.5" fill="#808080">
<text x="151.9" y="35.4" transform="rotate(21 151.9 35.4)">+0,05</text>
<text x="200.6" y="33" transform="rotate(-90 200.6 33)">28</text>
<text x="210.3" y="32.8" transform="rotate(-90 210.3 32.8)">28</text>
<text x="146" y="37.4" transform="rotate(21 146 37.4)">25</text>
<text x="152.4" y="39.8" transform="rotate(21 152.4 39.8)">0</text>
<text x="237" y="41.9" transform="rotate(-30 237 41.9)">+0,05</text>
<text x="249.7" y="39.1" transform="rotate(-30 249.7 39.1)">4,20</text>
<text x="162.1" y="43.4" transform="rotate(21 162.1 43.4)">4,20</text>
<text x="234.7" y="47.8" transform="rotate(-30 234.7 47.8)">25</text>
<text x="240.7" y="44.3" transform="rotate(-30 240.7 44.3)">0</text>
<text x="246.5" y="71.6" transform="rotate(44 246.5 71.6)">R16</text>
<text x="264.9" y="71" transform="rotate(-90 264.9 71)">36</text>
<text x="146.9" y="76.4" transform="rotate(-45 146.9 76.4)">R16</text>
<text x="196.5" y="76.9" transform="rotate(-90 196.5 76.9)">15</text>
<text x="219.8" y="76.8" transform="rotate(-90 219.8 76.8)">15</text>
<text x="75.4" y="83.6">3,50</text>
<text x="131.6" y="81.5">210</text>
<text x="251.7" y="81.5">90</text>
<text x="187.1" y="88.5">865</text>
<text x="189" y="92.7">810</text>
<text x="65.2" y="101.6" transform="rotate(-90 65.2 101.6)">23,50</text>
<text x="189.9" y="96.5">777,50</text>
<text x="196.2" y="100.6">730</text>
<text x="201.3" y="104.7">685</text>
<text x="215.6" y="112.8">495</text>
<text x="218.3" y="116.7">432,50</text>
<text x="229.8" y="121.3">322,50</text>
<text x="236.4" y="126.1">260</text>
<text x="120.2" y="137" transform="rotate(60 120.2 137)">35 ±0,10</text>
<text x="131.1" y="137.1" transform="rotate(49 131.1 137.1)">4x</text>
<text x="149.7" y="136.7" transform="rotate(-45 149.7 136.7)">13</text>
<text x="238.9" y="137.3" transform="rotate(53 238.9 137.3)">8xM12</text>
<text x="248.9" y="135.4">87,50</text>
<text x="136" y="142.7" transform="rotate(49 136 142.7)">13</text>
<text x="144.4" y="142" transform="rotate(-45 144.4 142)">20</text>
<text x="252.9" y="139.6">70</text>
<text x="257.4" y="143.3">25</text>
<text x="266.7" y="142.3" transform="rotate(-90 266.7 142.3)">16</text>
<text x="275.3" y="143.9" transform="rotate(-90 275.3 143.9)">61,50</text>
<text x="139.1" y="147.2" transform="rotate(-45 139.1 147.2)">4x</text>
<text x="271.2" y="144.8" transform="rotate(-90 271.2 144.8)">46,50</text>
<text x="149.4" y="153.1" transform="rotate(45 149.4 153.1)">6x</text>
<text x="104.7" y="156.8" transform="rotate(-90 104.7 156.8)">40,50</text>
<text x="112.3" y="156.5" transform="rotate(-68 112.3 156.5)">25°0'</text>
<text x="154.7" y="158.4" transform="rotate(45 154.7 158.4)">17 ±0,10</text>
<text x="213.5" y="156.6" transform="rotate(-90 213.5 156.6)">41,50</text>
<text x="266.8" y="160.2">17,50</text>
<text x="117.1" y="165">25</text>
<text x="268.5" y="165">47,50</text>
<text x="198.8" y="171">677,50</text>
<text x="268.5" y="168.8">77,50</text>
<text x="196.5" y="179.9">737,50</text>
<text x="198.8" y="175.7">707,50</text>
</g>
<g font-size="3.5">
<text x="207.1" y="108.8">592,50</text>
<text x="241.6" y="130.3">162,50</text>
</g>
<g font-size="3.2">
<text x="153.6" y="186.8">80400301001_U6</text>
<text x="153.6" y="190.8">FORMLAMA T KANAL LAMASI</text>
<text x="210.7" y="186.6">-</text>
<text x="153.6" y="194.8">YOK /</text>
<text x="153.6" y="198.8">YOK / HRC</text>
<text x="230.8" y="198.7">70 x 40 x 868</text>
<text x="230.8" y="202.8">12486.57</text>
</g>
<g font-size="2.8">
<text x="263.7" y="186.7">Ü.Adet:</text>
<text x="263.9" y="190.5">Vers.:</text>
<text x="211.5" y="194.5">Hammadde Adı:</text>
<text x="230.8" y="194.7">SICAK ÇEKME ÇELİĞİ</text>
<text x="138.3" y="202.6">SON KAYIT:</text>
<text x="163.7" y="202.6">5 Haziran 2022 Pazar 19:54:15</text>
<text x="212.1" y="198.4">Sip. Ölçüsü:</text>
<text x="212.2" y="202.7">Ağırlık:</text>
</g>
<g font-size="2.6">
<text x="265.9" y="194.4">GENEL TOLERANS</text>
<text x="264.2" y="198.5">DIN 7168 m T</text>
<text x="264.3" y="202.6">ÖLÇEK</text>
<text x="278.5" y="202.6">1:10</text>
<text x="286.5" y="202.6">A4</text>
</g>
<g font-size="2.5">
<text x="138.3" y="186.4">Parça Kodu:</text>
<text x="138.3" y="190.5">Parça Adı:</text>
<text x="201.2" y="186.5">Ü.Kodu:</text>
<text x="138.3" y="194.5">Kaplama Şekli:</text>
<text x="138.3" y="198.6">Isıl İşlem:</text>
<text x="6.7" y="206.7">D:\Onedrive\OneDrive - gazi.edu.tr\My_Design\Arsiv\6545_U6\</text>
</g>
</svg>
